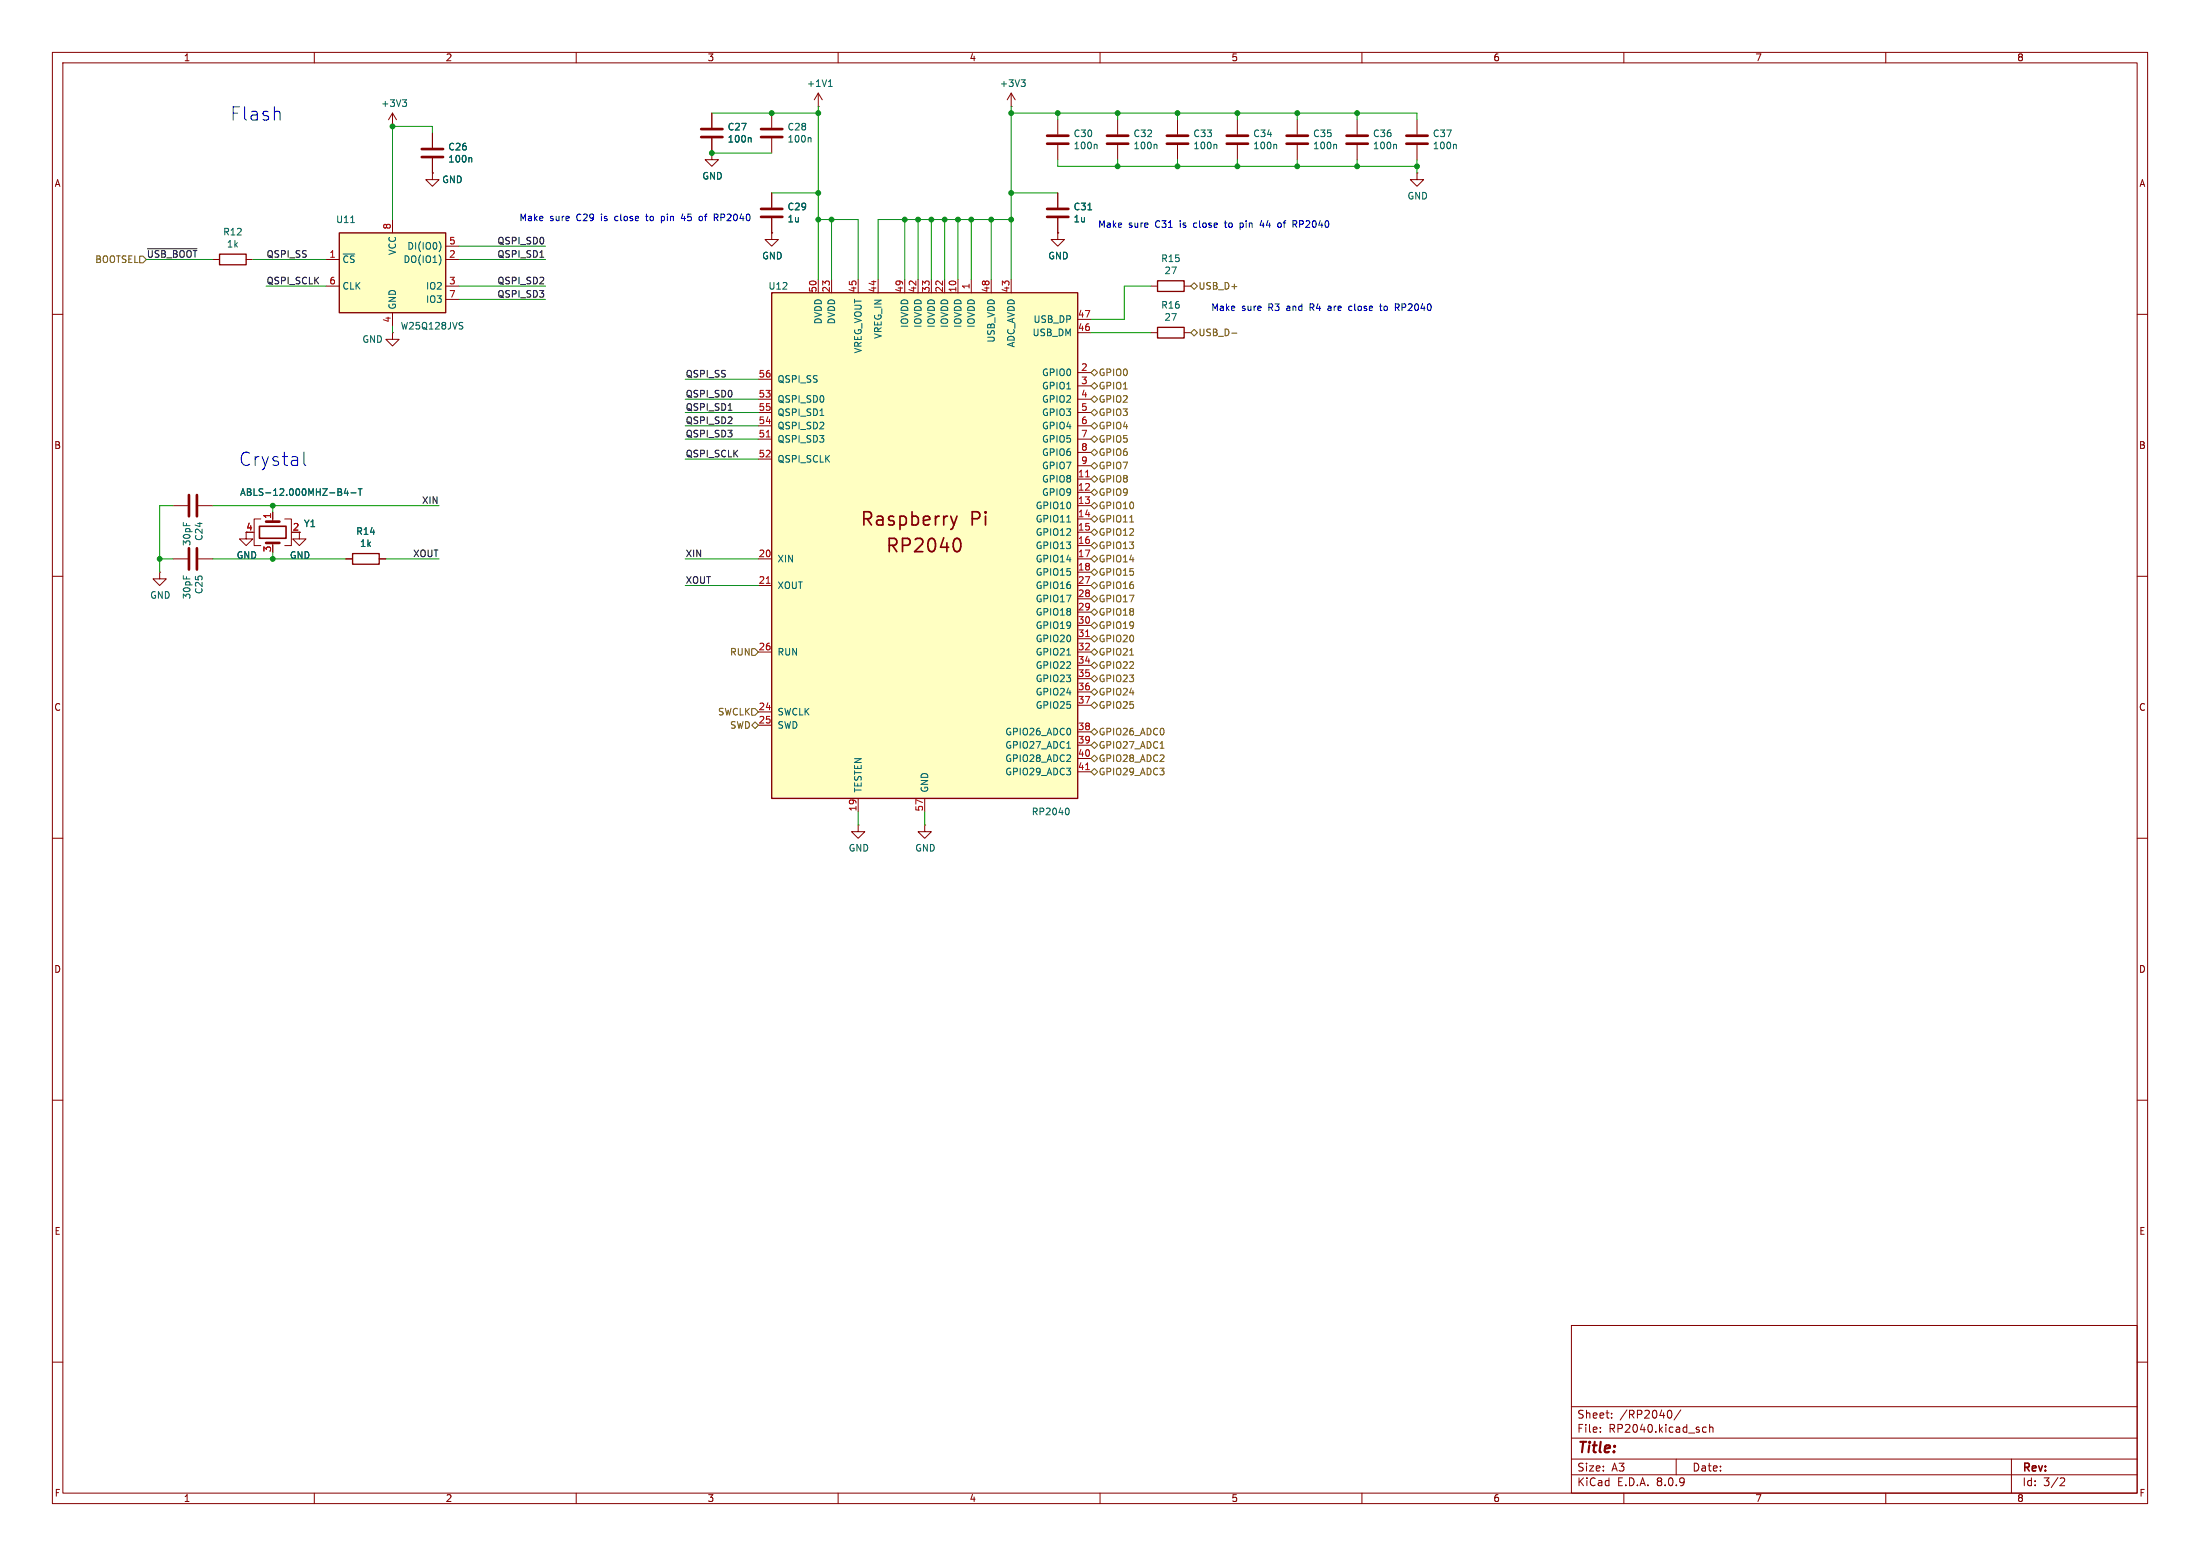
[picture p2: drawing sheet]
<svg xmlns="http://www.w3.org/2000/svg" width="420mm" height="297mm" viewBox="0 0 420 297" stroke-linecap="round" stroke-linejoin="round" font-family="sans-serif">
<g fill="none" stroke="#840000" stroke-width=".19">
<path d="M10 10h400v277h-400zM12 12h396v273h-396zM60 10v2M110 10v2M160 10v2M210 10v2M260 10v2M310 10v2M360 10v2M74.9 24.1h.1M74.9 21.6l-.7 1.3M74.9 21.6v2.5"/>
<path d="M74.9 21.6l.8 1.3M82.5 25.4v2.8M82.5 30.2v2.8M201.9 22.9v2.8M201.9 27.7v2.8M201.9 36.8v2.8M224.8 22.9v2.8M224.8 27.7v2.8M147.3 44.5v1.2h1.3l-1.3 1.3-1.3-1.3h1.3M147.3 44.5h.1M201.9 44.5v1.2h1.3l-1.3 1.3-1.2-1.3h1.2M201.9 44.5h.1"/>
<path d="M201.9 41.7v2.8M10 60h2M74.9 63.5v1.3h1.3l-1.3 1.2-1.2-1.2h1.2M74.9 63.5h.1M408 60h2M33 96.5h2.8M37.8 96.5h2.8M10 110h2M33 106.7h2.8M37.8 106.7h2.8M47 101.6v1.3h1.3l-1.3 1.2-1.3-1.2h1.3M408 110h2"/>
<path d="M10 160h2M408 160h2M10 210h2M408 210h2M300 253h108v32h-108zM10 260h2M300 278.5h108M300 274.5h108M300 268.5h108M305.5 273.2v.2M305.5 272.5v.1M307.7 270.5v.2"/>
<path d="M307.7 269.8v.1M318.7 269.2a.8 .8 0 0 1 .5 .7 .8 .8 0 0 1-.5 .8M320 278.5v3M320.9 269.1l-1.3 1.9M325 273.1l.3 .3 .4-.1M325.7 272.5l-.4-.1-.3 .3M326.4 272.5l.2-.1 .3 .1 .1 .9M326.4 271.9v1.5M384 278.5v6.5M408 260h2M60 285v2M110 285v2"/>
<path d="M160 285v2M210 285v2M260 285v2M300 281.5h108M310 285v2M360 285v2M393.5 282.1l.5 .1 .2 .3-1 1.1h1"/>
</g>
<path d="M80.5 30h4.1M80.5 28.4h4.1M199.9 27.4h4.1M199.9 25.9h4.1M199.9 39.9h4.1M222.8 27.4h4M222.8 25.9h4M199.9 41.4h4.1M36.1 94.5v4.1M37.6 94.5v4.1M36.1 104.6v4.1M37.6 104.6v4.1" fill="none" stroke="#840000" stroke-width=".51"/>
<path d="M76.8 19h.8l-.4 .5M77.4 19.5l.2 .3v.3l-.2 .2M89.9 30.1l.2 .2v.6M209.3 27.5l.1 .2v.7M232.1 27.5l.2 .2v.7M207.7 40.1h.7" fill="none" stroke="#006464" stroke-width=".19"/>
<path d="M64.8 44.5h20.3v15.2h-20.3z" fill="#ffffc2"/>
<path d="M64.8 44.5h20.3v15.2h-20.3z" fill="none" stroke="#840000" stroke-width=".25"/>
<g fill="none" stroke="#840000" stroke-width=".19">
<path d="M147.3 36.8v2.8M213.4 22.9v2.8M213.4 27.7v2.8M236.2 22.9v2.8M236.2 27.7v2.8M247.6 22.9v2.8M247.6 27.7v2.8M259.1 22.9v2.8M259.1 27.7v2.8M270.5 22.9v2.8M270.5 27.7v2.8M62.2 49.5h2.6"/>
<path d="M62.2 54.6h2.6M74.9 41.9v2.6M74.9 59.7v2.5M85.1 49.5h2.5M85.1 54.6h2.5M85.1 47h2.5M85.1 57.2h2.5M147.3 41.7v2.8"/>
</g>
<path d="M220.7 27.5l.2 .2v.7M243.5 27.5l.2 .2v.7M255 27.5l.2 .2v.7M266.4 27.5l.2 .2v.7M277.8 27.5l.2 .2v.7M66.9 42.5h.8M83.9 46.2a1.49 1.49 0 0 1 0 1.8M84.1 49.2v.8M87.9 61.5l.5 .1M88.1 62.2l.3 .2-.3 .4" fill="none" stroke="#006464" stroke-width=".19"/>
<path d="M145.3 39.9h4.1M211.3 27.4h4.1M211.3 25.9h4.1M234.2 27.4h4.1M234.2 25.9h4.1M245.6 27.4h4.1M245.6 25.9h4.1M257 27.4h4.1M257 25.9h4.1M268.5 27.4h4M268.5 25.9h4M145.3 41.4h4.1" fill="none" stroke="#840000" stroke-width=".51"/>
<path d="M147.3 55.9h58.4v96.5h-58.4z" fill="#ffffc2"/>
<path d="M41.9 48.5h5.1v2h-5.1zM147.3 55.9h58.4v96.5h-58.4zM221 53.6h5.1v2h-5.1zM221 62.5h5.1v2h-5.1zM67.3 105.7h5.1v2h-5.1z" fill="none" stroke="#840000" stroke-width=".25"/>
<path d="M181.5 98.5l.6 1.7M182.7 98.5l-.6 1.7M182.1 100.2l-.2 .6-.4 .3M182.6 102.8a.65 .65 0 0 1 .7 .4 1.49 1.49 0 0 1-.5 2.1h-.2" fill="none" stroke="#840000" stroke-width=".32"/>
<g fill="none" stroke="#840000" stroke-width=".19">
<path d="M156.2 17.8v2.5M156.2 17.8l-.8 1.3M156.2 17.8l.8 1.3M193 17.8v2.5M193 17.8l-.7 1.3M193 17.8l.8 1.3M82.5 33v1.3h1.3l-1.3 1.3-1.2-1.3h1.2M82.5 33h.1M82.5 25.4v2.8M82.5 30.2v2.8M135.9 29.2v1.3h1.3l-1.3 1.3-1.3-1.3h1.3M135.9 29.2h.1"/>
<path d="M135.9 21.6v2.8M135.9 26.4v2.8M147.3 21.6v2.8M147.3 26.4v2.8M147.3 36.8v2.8M156.2 20.3h.1M193 20.3h.1M201.9 36.8v2.8M270.5 33v1.3h1.3l-1.3 1.3-1.3-1.3h1.3M270.5 33h.1M40.6 49.5h1.3M47 49.5h1.3"/>
<path d="M147.3 44.5h.1M147.3 41.7v2.8M156.2 53.3v2.6M158.7 53.3v2.6M163.8 53.3v2.6M167.6 53.3v2.6M172.7 53.3v2.6M175.3 53.3v2.6M177.8 53.3v2.6M180.3 53.3v2.6M182.9 53.3v2.6M185.4 53.3v2.6"/>
<path d="M189.2 53.3v2.6M193 53.3v2.6M201.9 44.5h.1M201.9 41.7v2.8M219.7 54.6h1.3M226.1 54.6h1.2M144.8 76.2h2.5M144.8 78.7h2.5M144.8 72.4h2.5M205.7 71.1h2.6M205.7 73.7h2.6M205.7 76.2h2.6"/>
<path d="M205.7 63.5h2.6M205.7 61h2.6M205.7 78.7h2.6M219.7 63.5h1.3M226.1 63.5h1.2M49.8 99.1h-1.3v5h1.3M52.1 97.8v1.3M54.4 99.1h1.2v5h-1.2M144.8 83.8h2.5M144.8 87.6h2.5M144.8 81.3h2.5M205.7 91.4h2.6"/>
<path d="M205.7 94h2.6M205.7 96.5h2.6M205.7 99.1h2.6M205.7 83.8h2.6M205.7 81.3h2.6M205.7 86.4h2.6M205.7 88.9h2.6M30.5 109.2v1.3h1.2l-1.2 1.3-1.3-1.3h1.3M30.5 109.2h.1M48.3 101.6h.2M52.1 103.6v.5M57.1 101.6v1.3h1.3l-1.3 1.2-1.2-1.2h1.2"/>
<path d="M66 106.7h1.3M72.4 106.7h1.3M144.8 106.7h2.5M144.8 111.8h2.5M205.7 101.6h2.6M205.7 104.1h2.6M205.7 106.7h2.6M205.7 109.2h2.6M205.7 111.8h2.6M205.7 114.3h2.6M205.7 116.8h2.6M205.7 119.4h2.6"/>
<path d="M144.8 135.9h2.5M144.8 138.4h2.5M144.8 124.5h2.5M205.7 124.5h2.6M205.7 121.9h2.6M205.7 127h2.6M205.7 129.5h2.6M205.7 132.1h2.6M205.7 134.6h2.6M205.7 139.7h2.6M163.8 157.5v1.3h1.3l-1.3 1.2-1.2-1.2h1.2M163.8 157.5h.1"/>
<path d="M163.8 152.4v2.5M176.5 157.5v1.3h1.3l-1.3 1.2-1.2-1.2h1.2M176.5 157.5h.1M176.5 152.4v2.5M205.7 142.2h2.6M205.7 144.8h2.6M205.7 147.3h2.6"/>
</g>
<path d="M146.3 83.4h.7M207.3 91h.7M146.3 111.3h.7M207.3 121.5h.7M207.3 146.9h.7" fill="none" stroke="#a90000" stroke-width=".19"/>
<g fill="none" stroke="#006464" stroke-width=".19">
<path d="M158.2 16.5h.7M158.3 15.5l.2-.3v1.3M194.9 15.2h.8l-.4 .5M195.5 15.7l.2 .3v.3l-.2 .2M89.9 30.1l.2 .2v.6M143.2 26.3l.2 .2v.6M154.6 26.3l.2 .2v.6M207.7 40.1h.7M156.5 79.3h.8M64.9 93.9l.3 .2v.3l-.2 .2M65.1 93.4l.1 .1-.1 .3M66 93.2l-.3 .9h.8"/>
<path d="M66.3 93.7v.9M67 94.1h1M68.4 93.3h.7M68.8 93.3v1.3M203.7 99.6h.7M203.7 125h.7M203.7 142.8h.7M203.8 154.2a.79 .79 0 0 1 0 1.3"/>
</g>
<path d="M133.9 26.2h4M133.9 24.6h4M145.3 26.2h4.1M145.3 24.6h4.1M50.8 99.6h2.5M50.8 103.6h2.5" fill="none" stroke="#840000" stroke-width=".51"/>
<path d="M49.5 100.5h5.1v2.2h-5.1z" fill="none" stroke="#840000" stroke-width=".3"/>
<g fill="none" stroke="#725600" stroke-width=".19">
<path d="M26.7 48.9h.6l.6 .6-.6 .7h-.6zM227.3 54.6l.7-.6 .6 .6-.6 .6zM208.3 76.2l.6-.6 .6 .6-.6 .6zM208.3 78.7l.6-.6 .6 .6-.6 .7zM208.3 71.1l.6-.6 .6 .6-.6 .7zM208.3 73.7l.6-.7 .6 .7-.6 .6zM227.3 63.5l.7-.6 .6 .6-.6 .6zM235.2 63.6h.9M208.3 94l.6-.7 .6 .7-.6 .6zM208.3 99.1l.6-.7 .6 .7-.6 .6zM208.3 96.5l.6-.6 .6 .6-.6 .7zM208.3 81.3l.6-.7 .6 .7-.6 .6z"/>
<path d="M208.3 91.4l.6-.6 .6 .6-.6 .7zM208.3 86.4l.6-.7 .6 .7-.6 .6zM208.3 88.9l.6-.6 .6 .6-.6 .6zM208.9 83.2l.6 .6-.6 .7-.6-.7zM215.7 99.6h.7M208.3 109.2l.6-.6 .6 .6-.6 .7zM208.3 119.4l.6-.7 .6 .7-.6 .6zM208.3 111.8l.6-.7 .6 .7-.6 .6zM208.3 106.7l.6-.7 .6 .7-.6 .6zM208.3 116.8l.6-.6 .6 .6-.6 .7zM208.3 114.3l.6-.6 .6 .6-.6 .6zM208.3 101.6l.6-.6 .6 .6-.6 .6z"/>
<path d="M208.9 103.5l.6 .6-.6 .7-.6-.7zM143.5 123.8h.6l.7 .7-.7 .6h-.6zM143.5 135.3h.6l.7 .6-.7 .6h-.6zM143.5 138.4l.6-.6 .7 .6-.7 .7zM208.3 124.5l.6-.7 .6 .7-.6 .6zM208.3 121.9l.6-.6 .6 .6-.6 .7zM208.3 132.1l.6-.7 .6 .7-.6 .6zM208.3 134.6l.6-.6 .6 .6-.6 .7zM208.3 129.5l.6-.6 .6 .6-.6 .7zM208.3 139.7l.6-.6 .6 .6-.6 .6zM208.9 126.4l.6 .6-.6 .6-.6-.6zM215.7 125h.7"/>
<path d="M208.3 144.8l.6-.7 .6 .7-.6 .6zM208.3 147.3l.6-.6 .6 .6-.6 .7zM208.3 142.2l.6-.6 .6 .6-.6 .7zM221.5 142.8h.7"/>
</g>
<path d="M28.2 47.5h9.4M103.1 49.1h.7M139 78.3h.7" fill="none" stroke="#0f0f0f" stroke-width=".19"/>
<g fill="none" stroke="#0000c2" stroke-width=".19">
<path d="M123.2 41.3h.5M123.4 40.9l.1 1.2M126.3 41.3v1.3M126.3 42.1h.3M126.6 41.3h-.3M130.4 40.8l-.3 .9h.7M133.6 41.3h.3l.2 .2v.5l-.2 .1h-.3M136.4 40.9h.4l.3 .2-.1 .4h-.6M136.7 41.5l.4 .6M233.7 42.6h.5M233.9 42.1l.1 1.2M236.7 42.6v1.2"/>
<path d="M236.7 43.3l.4 .1M237.1 42.6h-.4M240.9 42.1l-.3 .9h.7M244.1 42.6h.3l.2 .2-.1 .5h-.4M246.8 42.1h.5l.3 .3-.2 .3-.6 .1M247.1 42.8l.5 .6M253.7 58.4l-.1 .1M253.7 58.8l-.2 .2 .2 .3M258 58.4l-.4 .1-.1 .2v.5l.5 .1M263.4 58.4h.4M263.5 58v1.1l.3 .2M266.4 58h.5l.2 .2-.1 .4-.6 .1"/>
<path d="M266.7 58.7l.4 .6M58 86.3v2.2l.4 .3"/>
</g>
<g fill="none" stroke="#009600" stroke-width=".19">
<path d="M82.5 25.4v-1.3h-7.6v17.8M135.9 21.6h20.3M135.9 29.2h11.4M147.3 36.8h8.9M156.2 20.3v33M193 21.6h77.5v1.3M193 20.3v33M193 36.8h8.9M201.9 30.5v1.3h68.6M201.9 21.6v1.3M213.4 21.6v1.3M213.4 30.5v1.3"/>
<path d="M224.8 21.6v1.3M224.8 30.5v1.3M236.2 21.6v1.3M236.2 30.5v1.3M247.6 21.6v1.3M247.6 30.5v1.3M259.1 21.6v1.3M259.1 30.5v1.3M270.5 30.5v2.5M27.9 49.5h12.7M48.3 49.5h13.9M50.8 54.6h11.4"/>
<path d="M87.6 49.5h16.5M87.6 54.6h16.5M87.6 47h16.5M87.6 57.2h16.5M156.2 41.9h7.6v11.4M158.7 41.9v11.4M172.7 41.9v11.4M175.3 41.9v11.4M177.8 41.9v11.4M180.3 41.9v11.4M182.9 41.9v11.4M185.4 41.9v11.4"/>
<path d="M189.2 41.9v11.4M193 41.9h-25.4v11.4M219.7 54.6h-5.1v6.4h-6.3M74.9 62.2v1.3M130.8 72.4h14M130.8 78.7h14M130.8 76.2h14M208.3 63.5h11.4M33 96.5h-2.5v12.7M40.6 96.5h43.2M52.1 96.5v1.3M130.8 87.6h14"/>
<path d="M130.8 83.8h14M130.8 81.3h14M30.5 106.7h2.5M40.6 106.7h25.4M52.1 105.4v1.3M73.7 106.7h10.1M130.8 106.7h14M130.8 111.8h14M163.8 154.9v2.6M176.5 154.9v2.6"/>
</g>
<g fill="#009600" stroke="#009600" stroke-width=".19">
<circle cx="213.4" cy="21.6" r=".46"/>
<circle cx="236.2" cy="21.6" r=".46"/>
<circle cx="224.8" cy="21.6" r=".46"/>
<circle cx="193" cy="36.8" r=".46"/>
<circle cx="201.9" cy="21.6" r=".46"/>
<circle cx="193" cy="21.6" r=".46"/>
<circle cx="224.8" cy="31.8" r=".46"/>
<circle cx="236.2" cy="31.8" r=".46"/>
<circle cx="147.3" cy="21.6" r=".46"/>
<circle cx="135.9" cy="29.2" r=".46"/>
<circle cx="158.7" cy="41.9" r=".46"/>
<circle cx="156.2" cy="41.9" r=".46"/>
<circle cx="156.2" cy="21.6" r=".46"/>
<circle cx="156.2" cy="36.8" r=".46"/>
<circle cx="172.7" cy="41.9" r=".46"/>
<circle cx="177.8" cy="41.9" r=".46"/>
<circle cx="175.3" cy="41.9" r=".46"/>
<circle cx="180.3" cy="41.9" r=".46"/>
<circle cx="193" cy="41.9" r=".46"/>
<circle cx="213.4" cy="31.8" r=".46"/>
<circle cx="185.4" cy="41.9" r=".46"/>
<circle cx="182.9" cy="41.9" r=".46"/>
<circle cx="189.2" cy="41.9" r=".46"/>
<circle cx="30.5" cy="106.7" r=".46"/>
<circle cx="52.1" cy="106.7" r=".46"/>
<circle cx="52.1" cy="96.5" r=".46"/>
<circle cx="74.9" cy="24.1" r=".46"/>
<circle cx="247.6" cy="31.8" r=".46"/>
<circle cx="259.1" cy="21.6" r=".46"/>
<circle cx="259.1" cy="31.8" r=".46"/>
<circle cx="247.6" cy="21.6" r=".46"/>
<circle cx="270.5" cy="31.8" r=".46"/>
</g>
<g font-size="3.5" fill="#0000c2">
<text x="43.8" y="23.2">Flash</text>
<text x="45.5" y="89.2">Crystal</text>
</g>
<g font-size="3.5" fill="#840000">
<text x="164.1" y="100.8">Raspberry</text>
<text x="185.2" y="100.8">Pi</text>
<text x="168.9" y="105.9">RP2040</text>
</g>
<text font-size="2.8" fill="#840000" x="301" y="277.9">Title:</text>
<g font-size="2.1" fill="#840000">
<text x="301" y="273.7">File:</text>
<text x="301" y="271">Sheet:</text>
<text x="307.1" y="273.7">RP2040.kicad_sch</text>
<text x="309.2" y="271">/RP2040/</text>
<text x="301" y="281.1">Size:</text>
<text x="307.6" y="281.1">A3</text>
<text x="323" y="281.1">Date:</text>
<text x="386" y="281.3">Rev:</text>
<text x="301" y="283.9">KiCad</text>
<text x="308.7" y="283.9">E.D.A.</text>
<text x="316.3" y="283.9">8.0.9</text>
<text x="386" y="283.9">Id:</text>
<text x="390.1" y="283.9">3/2</text>
</g>
<g font-size="1.8" fill="#840000">
<text x="35" y="11.9">1</text>
<text x="85" y="11.9">2</text>
<text x="135" y="11.9">3</text>
<text x="185" y="11.9">4</text>
<text x="235" y="11.9">5</text>
<text x="285" y="11.9">6</text>
<text x="335" y="11.9">7</text>
<text x="385" y="11.9">8</text>
<text x="10.3" y="35.9">A</text>
<text x="408.3" y="35.9">A</text>
<text x="10.3" y="85.9">B</text>
<text x="408.2" y="85.9">B</text>
<text x="55.8" y="101.3">2</text>
<text x="10.3" y="135.9">C</text>
<text x="408.2" y="135.9">C</text>
<text x="10.3" y="185.9">D</text>
<text x="408.2" y="185.9">D</text>
<text x="10.3" y="235.9">E</text>
<text x="408.3" y="235.9">E</text>
<text x="10.3" y="285.9">F</text>
<text x="35" y="286.9">1</text>
<text x="85" y="286.9">2</text>
<text x="135" y="286.9">3</text>
<text x="185" y="286.9">4</text>
<text x="235" y="286.9">5</text>
<text x="285" y="286.9">6</text>
<text x="335" y="286.9">7</text>
<text x="385" y="286.9">8</text>
<text x="408.3" y="285.9">F</text>
</g>
<g font-size="1.8" fill="#006464">
<text x="153.9" y="16.8">+1V1</text>
<text x="190.8" y="16.8">+3V3</text>
<text x="72.7" y="20.6">+3V3</text>
<text x="85.5" y="28.9">C26</text>
<text x="138.8" y="27.4">100n</text>
<text x="138.8" y="25.1">C27</text>
<text x="150.3" y="27.4">100n</text>
<text x="150.3" y="25.1">C28</text>
<text x="204.9" y="28.7">100n</text>
<text x="204.9" y="26.4">C30</text>
<text x="216.3" y="28.7">100n</text>
<text x="216.3" y="26.4">C32</text>
<text x="227.7" y="28.7">100n</text>
<text x="227.7" y="26.4">C33</text>
<text x="239.2" y="28.7">100n</text>
<text x="239.2" y="26.4">C34</text>
<text x="250.6" y="28.7">100n</text>
<text x="250.6" y="26.4">C35</text>
<text x="262" y="28.7">100n</text>
<text x="262" y="26.4">C36</text>
<text x="273.4" y="28.7">100n</text>
<text x="273.4" y="26.4">C37</text>
<text x="84.3" y="35.2">GND</text>
<text x="85.5" y="31.2">100n</text>
<text x="134" y="34.5">GND</text>
<text x="150.3" y="40.3">C29</text>
<text x="204.9" y="40.3">C31</text>
<text x="268.6" y="38.3">GND</text>
<text x="42.5" y="45.1">R12</text>
<text x="43.2" y="47.4">1k</text>
<text x="64.1" y="42.8">U11</text>
<text x="77.7" y="47.9">DI(IO0)</text>
<text x="150.3" y="42.6">1u</text>
<text x="204.9" y="42.6">1u</text>
<text x="65.3" y="50.4">~{CS}</text>
<text x="75.8" y="48.8" transform="rotate(-90 75.8 48.8)">VCC</text>
<text x="76.9" y="50.4">DO(IO1)</text>
<text x="145.4" y="49.7">GND</text>
<text x="200" y="49.7">GND</text>
<text x="221.6" y="50.2">R15</text>
<text x="222.2" y="52.5">27</text>
<text x="65.3" y="55.5">CLK</text>
<text x="75.8" y="59.2" transform="rotate(-90 75.8 59.2)">GND</text>
<text x="81.2" y="55.5">IO2</text>
<text x="81.2" y="58">IO3</text>
<text x="146.6" y="55.5">U12</text>
<text x="221.6" y="59.1">R16</text>
<text x="69.1" y="65.6">GND</text>
<text x="76.4" y="63.1">W25Q128JVS</text>
<text x="157.1" y="62" transform="rotate(-90 157.1 62)">DVDD</text>
<text x="159.6" y="62" transform="rotate(-90 159.6 62)">DVDD</text>
<text x="168.5" y="64.8" transform="rotate(-90 168.5 64.8)">VREG_IN</text>
<text x="173.6" y="62.7" transform="rotate(-90 173.6 62.7)">IOVDD</text>
<text x="176.1" y="62.7" transform="rotate(-90 176.1 62.7)">IOVDD</text>
<text x="178.7" y="62.7" transform="rotate(-90 178.7 62.7)">IOVDD</text>
<text x="181.2" y="62.7" transform="rotate(-90 181.2 62.7)">IOVDD</text>
<text x="183.7" y="62.7" transform="rotate(-90 183.7 62.7)">IOVDD</text>
<text x="186.3" y="62.7" transform="rotate(-90 186.3 62.7)">IOVDD</text>
<text x="190.1" y="65.5" transform="rotate(-90 190.1 65.5)">USB_VDD</text>
<text x="197" y="64.4">USB_DM</text>
<text x="197.2" y="61.8">USB_DP</text>
<text x="222.2" y="61.4">27</text>
<text x="164.7" y="67.6" transform="rotate(-90 164.7 67.6)">VREG_VOUT</text>
<text x="193.9" y="66.4" transform="rotate(-90 193.9 66.4)">ADC_AVDD</text>
<text x="198.8" y="72">GPIO0</text>
<text x="148.3" y="77.1">QSPI_SD0</text>
<text x="148.3" y="73.3">QSPI_SS</text>
<text x="198.8" y="74.5">GPIO1</text>
<text x="198.8" y="77.1">GPIO2</text>
<text x="148.3" y="82.1">QSPI_SD2</text>
<text x="148.3" y="79.6">QSPI_SD1</text>
<text x="198.8" y="79.6">GPIO3</text>
<text x="198.8" y="82.1">GPIO4</text>
<text x="148.3" y="84.7">QSPI_SD3</text>
<text x="148.3" y="88.5">QSPI_SCLK</text>
<text x="198.8" y="84.7">GPIO5</text>
<text x="198.8" y="87.2">GPIO6</text>
<text x="198.8" y="89.8">GPIO7</text>
<text x="45.7" y="94.8">ABLS-12.000MHZ-B4-T</text>
<text x="198.8" y="92.3">GPIO8</text>
<text x="198.8" y="94.8">GPIO9</text>
<text x="57.9" y="100.8">Y1</text>
<text x="197.6" y="97.4">GPIO10</text>
<text x="197.6" y="99.9">GPIO11</text>
<text x="36.6" y="104.3" transform="rotate(-90 36.6 104.3)">30pF</text>
<text x="38.9" y="103.3" transform="rotate(-90 38.9 103.3)">C24</text>
<text x="45.1" y="106.9">GND</text>
<text x="55.2" y="106.9">GND</text>
<text x="67.9" y="102.3">R14</text>
<text x="68.6" y="104.6">1k</text>
<text x="148.3" y="107.5">XIN</text>
<text x="197.6" y="102.5">GPIO12</text>
<text x="197.6" y="105">GPIO13</text>
<text x="197.6" y="107.5">GPIO14</text>
<text x="38.9" y="113.5" transform="rotate(-90 38.9 113.5)">C25</text>
<text x="148.3" y="112.6">XOUT</text>
<text x="197.6" y="110.1">GPIO15</text>
<text x="197.6" y="112.6">GPIO16</text>
<text x="28.6" y="114.5">GND</text>
<text x="36.6" y="114.5" transform="rotate(-90 36.6 114.5)">30pF</text>
<text x="197.6" y="115.2">GPIO17</text>
<text x="197.6" y="117.7">GPIO18</text>
<text x="148.3" y="125.3">RUN</text>
<text x="197.6" y="120.2">GPIO19</text>
<text x="197.6" y="122.8">GPIO20</text>
<text x="197.6" y="125.3">GPIO21</text>
<text x="197.6" y="127.9">GPIO22</text>
<text x="197.6" y="130.4">GPIO23</text>
<text x="148.3" y="136.8">SWCLK</text>
<text x="197.6" y="132.9">GPIO24</text>
<text x="197.6" y="135.5">GPIO25</text>
<text x="148.3" y="139.3">SWD</text>
<text x="191.8" y="140.6">GPIO26_ADC0</text>
<text x="191.8" y="143.1">GPIO27_ADC1</text>
<text x="191.8" y="145.6">GPIO28_ADC2</text>
<text x="191.8" y="148.2">GPIO29_ADC3</text>
<text x="164.7" y="151.4" transform="rotate(-90 164.7 151.4)">TESTEN</text>
<text x="177.4" y="151.4" transform="rotate(-90 177.4 151.4)">GND</text>
<text x="196.9" y="155.8">RP2040</text>
<text x="161.9" y="162.7">GND</text>
<text x="174.6" y="162.7">GND</text>
</g>
<g font-size="1.8" fill="#a90000">
<text x="74.7" y="43.9" transform="rotate(-90 74.7 43.9)">8</text>
<text x="85.7" y="46.7">5</text>
<text x="62.8" y="49.3">1</text>
<text x="85.7" y="49.3">2</text>
<text x="62.8" y="54.4">6</text>
<text x="85.7" y="54.4">3</text>
<text x="85.7" y="56.9">7</text>
<text x="156" y="55.9" transform="rotate(-90 156 55.9)">50</text>
<text x="158.5" y="55.9" transform="rotate(-90 158.5 55.9)">23</text>
<text x="163.6" y="55.9" transform="rotate(-90 163.6 55.9)">45</text>
<text x="167.4" y="55.9" transform="rotate(-90 167.4 55.9)">44</text>
<text x="172.5" y="55.9" transform="rotate(-90 172.5 55.9)">49</text>
<text x="175" y="55.9" transform="rotate(-90 175 55.9)">42</text>
<text x="177.5" y="55.9" transform="rotate(-90 177.5 55.9)">33</text>
<text x="180.1" y="55.9" transform="rotate(-90 180.1 55.9)">22</text>
<text x="182.6" y="55.9" transform="rotate(-90 182.6 55.9)">10</text>
<text x="185.2" y="55.3" transform="rotate(-90 185.2 55.3)">1</text>
<text x="189" y="55.9" transform="rotate(-90 189 55.9)">48</text>
<text x="192.8" y="55.9" transform="rotate(-90 192.8 55.9)">43</text>
<text x="74.7" y="61.7" transform="rotate(-90 74.7 61.7)">4</text>
<text x="205.7" y="63.2">46</text>
<text x="205.7" y="60.7">47</text>
<text x="206.3" y="70.9">2</text>
<text x="144.7" y="75.9">53</text>
<text x="144.7" y="72.1">56</text>
<text x="206.3" y="73.4">3</text>
<text x="206.3" y="75.9">4</text>
<text x="144.7" y="83.6">51</text>
<text x="144.7" y="81">54</text>
<text x="144.7" y="78.5">55</text>
<text x="206.3" y="78.5">5</text>
<text x="206.3" y="81">6</text>
<text x="206.3" y="83.6">7</text>
<text x="144.7" y="87.4">52</text>
<text x="206.3" y="86.1">8</text>
<text x="206.3" y="88.6">9</text>
<text x="205.7" y="91.2">11</text>
<text x="205.7" y="93.7">12</text>
<text x="46.9" y="101.3">4</text>
<text x="51.8" y="99.1" transform="rotate(-90 51.8 99.1)">1</text>
<text x="205.7" y="96.3">13</text>
<text x="205.7" y="98.8">14</text>
<text x="205.7" y="101.3">15</text>
<text x="51.8" y="105.5" transform="rotate(-90 51.8 105.5)">3</text>
<text x="144.7" y="106.4">20</text>
<text x="205.7" y="103.9">16</text>
<text x="205.7" y="106.4">17</text>
<text x="144.7" y="111.5">21</text>
<text x="205.7" y="109">18</text>
<text x="205.7" y="111.5">27</text>
<text x="205.7" y="114">28</text>
<text x="205.7" y="116.6">29</text>
<text x="205.7" y="119.1">30</text>
<text x="144.7" y="124.2">26</text>
<text x="205.7" y="121.7">31</text>
<text x="205.7" y="124.2">32</text>
<text x="205.7" y="126.7">34</text>
<text x="205.7" y="129.3">35</text>
<text x="205.7" y="131.8">36</text>
<text x="144.7" y="135.6">24</text>
<text x="205.7" y="134.4">37</text>
<text x="144.7" y="138.2">25</text>
<text x="205.7" y="139.4">38</text>
<text x="205.7" y="142">39</text>
<text x="205.7" y="144.5">40</text>
<text x="205.7" y="147.1">41</text>
<text x="163.6" y="155" transform="rotate(-90 163.6 155)">19</text>
<text x="176.3" y="155" transform="rotate(-90 176.3 155)">57</text>
</g>
<g font-size="1.8" fill="#0f0f0f">
<text x="94.9" y="46.7">QSPI_SD0</text>
<text x="27.9" y="49.3">~{USB_BOOT}</text>
<text x="50.8" y="49.3">QSPI_SS</text>
<text x="94.9" y="49.3">QSPI_SD1</text>
<text x="50.8" y="54.3">QSPI_SCLK</text>
<text x="94.9" y="56.9">QSPI_SD3</text>
<text x="94.9" y="54.3">QSPI_SD2</text>
<text x="130.8" y="75.9">QSPI_SD0</text>
<text x="130.8" y="72.1">QSPI_SS</text>
<text x="130.8" y="78.5">QSPI_SD1</text>
<text x="130.8" y="83.6">QSPI_SD3</text>
<text x="130.8" y="81">QSPI_SD2</text>
<text x="130.8" y="87.4">QSPI_SCLK</text>
<text x="80.5" y="96.3">XIN</text>
<text x="78.8" y="106.4">XOUT</text>
<text x="130.8" y="106.4">XIN</text>
<text x="130.8" y="111.5">XOUT</text>
</g>
<g font-size="1.8" fill="#0000c2">
<text x="99.1" y="42.3">Make</text>
<text x="104.9" y="42.3">sure</text>
<text x="110.2" y="42.3">C29</text>
<text x="115" y="42.3">is</text>
<text x="117.8" y="42.3">close</text>
<text x="124" y="42.3">to</text>
<text x="127.1" y="42.3">pin</text>
<text x="131.1" y="42.3">45</text>
<text x="134.7" y="42.3">of</text>
<text x="137.8" y="42.3">RP2040</text>
<text x="209.5" y="43.6">Make</text>
<text x="215.4" y="43.6">sure</text>
<text x="220.7" y="43.6">C31</text>
<text x="225.5" y="43.6">is</text>
<text x="228.3" y="43.6">close</text>
<text x="234.5" y="43.6">to</text>
<text x="237.6" y="43.6">pin</text>
<text x="241.6" y="43.6">44</text>
<text x="245.2" y="43.6">of</text>
<text x="248.3" y="43.6">RP2040</text>
<text x="231.1" y="59.4">Make</text>
<text x="237" y="59.4">sure</text>
<text x="242.3" y="59.4">R3</text>
<text x="245.9" y="59.4">and</text>
<text x="250.5" y="59.4">R4</text>
<text x="254.2" y="59.4">are</text>
<text x="258.4" y="59.4">close</text>
<text x="264.6" y="59.4">to</text>
<text x="267.6" y="59.4">RP2040</text>
</g>
<g font-size="1.8" fill="#725600">
<text x="18.1" y="50.4">BOOTSEL</text>
<text x="228.7" y="55.5">USB_D+</text>
<text x="228.7" y="64.4">USB_D-</text>
<text x="209.7" y="72">GPIO0</text>
<text x="209.7" y="77.1">GPIO2</text>
<text x="209.7" y="74.5">GPIO1</text>
<text x="209.7" y="79.6">GPIO3</text>
<text x="209.7" y="82.1">GPIO4</text>
<text x="209.7" y="84.7">GPIO5</text>
<text x="209.7" y="87.2">GPIO6</text>
<text x="209.7" y="89.8">GPIO7</text>
<text x="209.7" y="94.8">GPIO9</text>
<text x="209.7" y="92.3">GPIO8</text>
<text x="209.7" y="99.9">GPIO11</text>
<text x="209.7" y="97.4">GPIO10</text>
<text x="209.7" y="105">GPIO13</text>
<text x="209.7" y="107.5">GPIO14</text>
<text x="209.7" y="102.5">GPIO12</text>
<text x="209.7" y="110.1">GPIO15</text>
<text x="209.7" y="112.6">GPIO16</text>
<text x="209.7" y="117.7">GPIO18</text>
<text x="209.7" y="115.2">GPIO17</text>
<text x="139.3" y="125.3">RUN</text>
<text x="209.7" y="125.3">GPIO21</text>
<text x="209.7" y="122.8">GPIO20</text>
<text x="209.7" y="120.2">GPIO19</text>
<text x="209.7" y="127.9">GPIO22</text>
<text x="209.7" y="130.4">GPIO23</text>
<text x="137" y="136.8">SWCLK</text>
<text x="209.7" y="132.9">GPIO24</text>
<text x="209.7" y="135.5">GPIO25</text>
<text x="139.3" y="139.3">SWD</text>
<text x="209.7" y="143.1">GPIO27_ADC1</text>
<text x="209.7" y="140.6">GPIO26_ADC0</text>
<text x="209.7" y="145.6">GPIO28_ADC2</text>
<text x="209.7" y="148.2">GPIO29_ADC3</text>
</g>
</svg>
